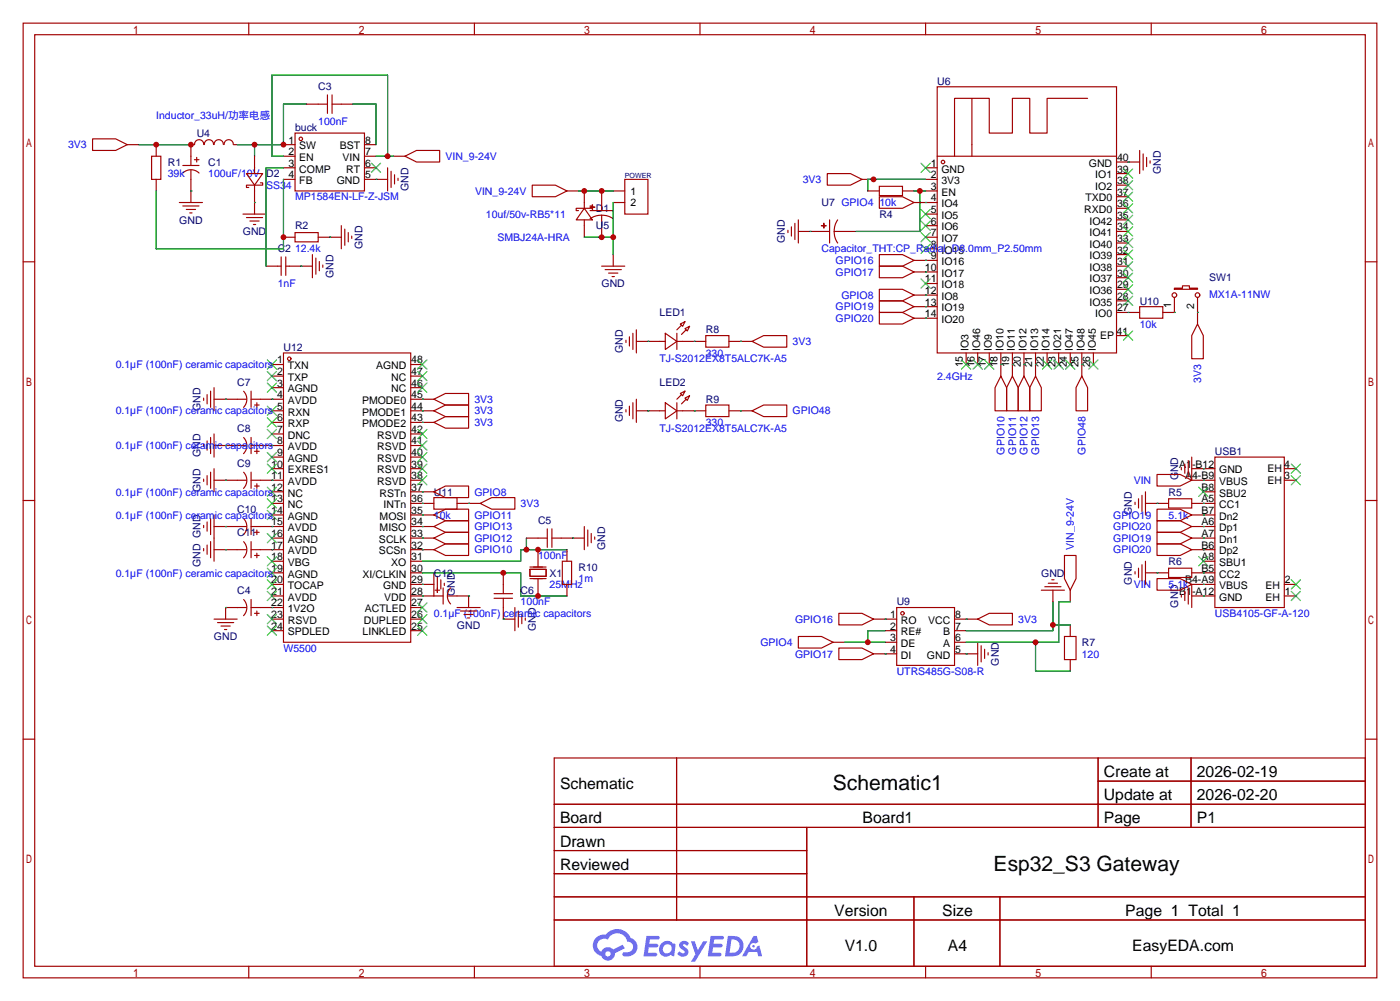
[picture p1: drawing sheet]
<svg xmlns="http://www.w3.org/2000/svg" width="307mm" height="220mm" viewBox="0 0 307 220" stroke-linecap="round" stroke-linejoin="round" font-family="sans-serif">
<g fill="none" stroke="#a10000" stroke-width=".25">
<path d="M5.1 5.1h297.2v209.5h-297.2zM7.6 7.6h292.1v204.5h-292.1zM54.6 5.1v2.5M104.1 5.1v2.5M153.7 5.1v2.5M203.2 5.1v2.5M252.7 5.1v2.5M5.1 57.5h2.5M299.7 57.5h2.6M5.1 109.9h2.5M299.7 109.9h2.6M5.1 162.2h2.5"/>
<path d="M121.7 166.4h178v45.7h-178zM121.7 176.5h178M148.5 166.4v35.5M241.1 166.4v15.2M241.1 171.4h58.6M261.5 166.4v15.2M299.7 162.2h2.6M121.7 181.6h178M121.7 186.7h55.4M121.7 196.8h178M121.7 191.8h55.4M177.1 181.6v30.5"/>
<path d="M200.6 196.8v15.3M219.5 196.8v15.3M54.6 212.1v2.5M104.1 212.1v2.5M121.7 201.9h178M153.7 212.1v2.5M203.2 212.1v2.5M252.7 212.1v2.5"/>
</g>
<g fill="#5487ff">
<path d="M149.4 206.8a1.3 1.3 0 0 1 1.8 .3l-.4 .6a.54 .54 0 0 0-.9-.3l.2 .3a1.28 1.28 0 0 1 .7 2 1.53 1.53 0 0 1-2.1-.3l.5-.6 .8 .4a.31 .31 0 0 0 .3-.2 .31 .31 0 0 0-.3-.4 1.12 1.12 0 0 1-.6-1.8z"/>
<path d="M151.7 206.6h.8l.7 2 1.2-2h.9l-2.7 4.5h-.9l1-1.6z"/>
<path d="M141.9 205.4h2.3a.46 .46 0 0 1 .5 .1 .46 .46 0 0 1 .1 .5l-.4 .2h-1.7l-.2 .9h1.7a.4 .4 0 0 1 .3 .5 .4 .4 0 0 1-.4 .3h-1.7l-.1 1.2h1.3a.46 .46 0 0 1 .5 .1 .46 .46 0 0 1 .1 .5l-.3 .2h-2.6z"/>
<path d="M156 205.4h2.3a.47 .47 0 0 1 .5 .1 .47 .47 0 0 1 .1 .5l-.4 .2h-1.7l-.1 .9h1.6a.4 .4 0 0 1 .3 .5 .4 .4 0 0 1-.4 .3h-1.7l-.1 1.2h1.3a.46 .46 0 0 1 .5 .1 .46 .46 0 0 1 .2 .5l-.4 .2h-2.6z"/>
<path d="M165.4 205.4h.7l.4 1.4-.6 .3a.75 .75 0 0 0-1.2 .3 .75 .75 0 0 0 .5 1.1 .75 .75 0 0 0 1-.7l.5-.3 .6 2.4h-.8l-.3-1h-1.8l-.6 1h-.9z"/>
<path d="M159.8 205.4l-.6 4.5h1.4a2.27 2.27 0 0 0 2.6-2.3 2.27 2.27 0 0 0-2.7-2.2zM160.6 206.2a1.5 1.5 0 0 1 1.8 1.5 1.5 1.5 0 0 1-2 1.4h-.2z"/>
<path d="M145.2 207.1a1.6 1.6 0 0 0-.3 2.2 1.6 1.6 0 0 0 2.3 .2l.8 .4 .3-2.5-.2-.2-.4-.1a1.58 1.58 0 0 0-2.5 0zM145.8 207.6a.98 .98 0 0 1 1.6 .4 .98 .98 0 0 1-1 1.3 .94 .94 0 0 1-.9-.7 .94 .94 0 0 1 .3-1z"/>
<path d="M130.9 205.8a2.37 2.37 0 0 0 1.1 4 1.54 1.54 0 0 0 1.8 1 1.54 1.54 0 0 0 1.2-1.6l2.2-1.1-.5-.7-2.1 1a1.57 1.57 0 0 0-2.6 .5 1.5 1.5 0 0 1-.7-2.1 1.5 1.5 0 0 1 2.2-.5 2.23 2.23 0 0 1 2.2-1.5 2.23 2.23 0 0 1 2 1.9 1.16 1.16 0 0 1 1.3 1.1 1.16 1.16 0 0 1-1.1 1.2h-.7a.47 .47 0 0 0-.6 .4 .47 .47 0 0 0 .5 .5 2.17 2.17 0 0 0 2.5-.9 2.17 2.17 0 0 0-.4-2.7l-.8-.4a3.2 3.2 0 0 0-5.4-.8l-1.1 .1zM132.9 209.4a.6 .6 0 0 1 1.2 0 .6 .6 0 0 1-1.2 0z"/>
<circle cx="165.4" cy="207.7" r=".28"/>
</g>
<g fill="none" stroke="#a10000" stroke-width=".25">
<path d="M205.7 19h39.4v58.5h-39.4zM20.3 30.5h5.1l2.5 1.3-2.5 1.2h-5.1zM27.9 31.8h2.6M33.3 34.3h2v5.1h-2zM34.3 31.8v2.5M34.3 39.4v2.5M40.1 36.3h3.6M40.2 38a2.54 2.54 0 0 1 3.5 0M41.9 37.3v7.1M42.7 31.8h-.8v4.5M42.7 35.1h1M42.7 31.7a1.01 1.01 0 0 1 1-1 1.01 1.01 0 0 1 1 1"/>
<path d="M43.2 34.5v1.1M44.9 31.7a1.01 1.01 0 0 1 1-1.1 1.01 1.01 0 0 1 1 1.1M47 31.7a1.01 1.01 0 0 1 1-1.1 1.01 1.01 0 0 1 1 1.1M49.2 31.7a1.01 1.01 0 0 1 1-1 1.01 1.01 0 0 1 1 1M51.3 31.8h.8M54.1 38.1h3.6l-1.8 2.5zM55.9 34.3v3.8M62.2 31.8h2.6M62.2 34.3h2.6M62.2 36.8h2.6M62.2 39.4h2.6M64.8 29.2h15.2v12.7h-15.2z"/>
<path d="M67.3 22.9h4.6M71.9 20.8v4.1M72.9 22.9h4.6M72.9 20.8v4.1M80 31.8h2.5M80 34.3h2.5M80 36.8h2.5M80 39.4h5.1M85.1 36.8v5.1M85.9 37.6v3.5M86.4 34.3h2.5M86.6 38.4v2"/>
<path d="M87.4 39.1v.5M88.9 34.3l2.5-1.3h5.1v2.6h-5.1zM137.2 39.4h5v7.6h-5zM181.6 38.1h5.1l2.5 1.3-2.5 1.2h-5.1zM189.2 39.4h2.6M203.2 36.8h2.5M203.2 39.4h2.5M205.7 34.3h39.4M213.4 21.6v12.7M238.8 21.6h-8.9v7.6h-3.8v-7.6h-3.9v7.6h-5v-7.6h-7.7v12.7M245.1 38.1h2.5M245.1 35.6h5.1"/>
<path d="M250.2 33v5.1M251 33.8v3.5M251.7 34.5v2.1M252.5 35.3v.5M39.4 44.4h5M40.1 45.2h3.6M40.9 46h2M41.7 46.7h.5M53.3 47h5.1M54.1 47.8h3.6M54.9 48.5h2M55.6 49.3h.5"/>
<path d="M55.9 40.6v6.4M57.1 40.1h.6v.5h-3.6v.5h.5M58.4 58.4h3.3M61.7 56.4v4.1M62.2 52.1h2.6M62.7 56.4v4.1M62.7 58.4h5.9M64.8 51.1h5v2h-5zM68.6 55.9v5.1M69.3 56.6v3.6M69.8 52.1h5.1M70.1 57.4v2"/>
<path d="M70.9 58.2v.5M74.9 49.5v5.1M75.7 50.3v3.5M76.5 51.1v2M77.2 51.8v.5M116.8 40.6h5.1l2.6 1.3-2.6 1.3h-5.1zM124.5 41.9h2.5M128.3 45.7l1.7 2.6h-3.5zM128.3 41.9v3.8M128.3 48.3v3.8M129.5 45.5h1.1zM129.5 45.2h.5v.5h-3.5v.5h.5"/>
<path d="M129.5 46.2h5.1M130 45l.1 1zM132.1 47.2l-1.1 .1-1.5 .7M132.1 47.2l1.6 .3 .9 .5M132.1 41.9v4.3M132.1 47.2v4.9M132.1 58.4h5.1M132.8 59.2h3.6M133.6 59.9h2M134.6 41.9h2.6M134.6 44.4h2.6M134.6 55.9v2.5"/>
<path d="M173 50.5v.6M173.7 49.8v2M174.5 49v3.6M175.3 50.8h6.8M175.3 48.3v5M180.3 49.5l1.1 .1zM180.8 49l.1 1zM182.1 48.3v5M183.1 50.8l.3 1.6 .5 .9M183.1 50.8h4.9M183.9 48.3l-.7 1.4-.1 1.1M190.5 41.9h2.5"/>
<path d="M193 40.9h5.1v2h-5.1zM193 58.4h5.1l2.6 1.3-2.6 1.3h-5.1zM193 55.9h5.1l2.6 1.2-2.6 1.3h-5.1zM193 43.2h5.1l2.6 1.2-2.6 1.3h-5.1zM198.1 41.9h2.6M200.7 44.4h5M200.7 57.1h5M200.7 59.7h5M203.2 52.1h2.5M203.2 41.9h2.5M203.2 47h2.5M203.2 49.5h2.5"/>
<path d="M203.2 54.6h2.5M245.1 58.4h2.5M245.1 55.9h2.5M245.1 53.3h2.5M245.1 50.8h2.5M245.1 48.3h2.5M245.1 45.7h2.5M245.1 43.2h2.5M245.1 40.6h2.5M62.2 77.5h28v63.5h-28zM134.4 60.7h.5M137.4 74.7v.5"/>
<path d="M138.2 73.9v2M138.9 73.2v3.5M139.7 74.9h6.3M139.7 72.4v5.1M146 73.2l2.6 1.7-2.6 1.8zM148.6 74.9h6.3M148.6 73.2v3.5M149.4 71.1l1-.5-.5 1zM149.6 71.4l-1 1M150.4 72.1l1-.5-.5 1zM150.6 72.4l-1 1M154.9 73.7h5.1v2.5h-5.1z"/>
<path d="M160 74.9h5.1M165.1 74.9l2.5-1.2h5.1v2.5h-5.1zM193 66h5.1l2.6 1.3-2.6 1.3h-5.1zM193 68.6h5.1l2.6 1.2-2.6 1.3h-5.1zM193 63.5h5.1l2.6 1.3-2.6 1.2h-5.1zM200.7 64.8h5M200.7 67.3h5M200.7 69.8h5M203.2 62.2h2.5M212.1 77.5v2.5M214.6 77.5v2.5M217.2 77.5v2.5"/>
<path d="M219.7 77.5v5M222.2 77.5v5M224.8 77.5v5M227.3 77.5v5M229.9 77.5v2.5M232.4 77.5v2.5M234.9 77.5v2.5M237.5 77.5v5M240 77.5v2.5M245.1 68.6h5.1M245.1 66h2.5M245.1 63.5h2.5"/>
<path d="M245.1 61h2.5M245.1 73.7h2.5M250.2 67.3h5.1v2.5h-5.1zM257.8 63.2h1.8v-.5h1.5v.5h1.8v.3h-5.1zM257.8 65.3v3.3h-2.5M262.9 71.1l1.3 2.6v5h-2.6v-5zM262.9 65.3v5.8M44.7 87.4v.5M44.7 97.5v.5M45.5 86.6v2M45.5 96.8v2M46.2 85.9v3.5"/>
<path d="M46.2 96v3.6M47 87.6h7.1M47 97.8h7.1M47 85.1v5.1M47 95.2v5.1M53.5 85.9a2.54 2.54 0 0 1 0 3.5M53.5 96a2.54 2.54 0 0 1 0 3.6M55.1 87.6h7.1M55.1 97.8h7.1M55.1 85.9v3.5M55.1 96v3.6M55.9 88.9h1"/>
<path d="M55.9 99.1h1M56.4 88.4v1M56.4 98.6v1M59.7 90.2h2.5M59.7 80h2.5M59.7 82.5h2.5M59.7 85.1h2.5M59.7 92.7h2.5M59.7 95.2h2.5M90.2 90.2h5M90.2 80h2.5M90.2 82.5h2.5"/>
<path d="M90.2 85.1h2.5M90.2 87.6h5M90.2 92.7h5M90.2 95.2h2.5M90.2 97.8h2.5M95.2 87.6l2.6-1.2h5.1v2.5h-5.1zM95.2 90.2l2.6-1.3h5.1v2.5h-5.1zM95.2 92.7l2.6-1.3h5.1v2.6h-5.1zM137.4 89.9v.5M138.2 89.2v2M138.9 88.4v3.5M139.7 87.6v5.1"/>
<path d="M139.7 90.2h6.3M146 88.4l2.6 1.8-2.6 1.7zM148.6 88.4v3.5M148.6 90.2h6.3M149.4 86.4l1-.5-.5 1zM149.6 86.6l-1 1M150.4 87.4l1-.5-.5 1zM150.6 87.6l-1 1M154.9 88.9h5.1v2.5h-5.1zM160 90.2h5.1M165.1 90.2l2.5-1.3h5.1v2.5h-5.1zM219.7 82.5l1.3 2.6v5.1h-2.6v-5.1z"/>
<path d="M222.2 82.5l1.3 2.6v5.1h-2.5v-5.1zM224.8 82.5l1.3 2.6v5.1h-2.6v-5.1zM227.3 82.5l1.3 2.6v5.1h-2.5v-5.1zM237.5 82.5l1.3 2.6v5.1h-2.6v-5.1zM44.7 105.2v.5M44.7 115.3v.5M45.5 104.4v2M45.5 114.6v2M45.5 119.6v2.1M46.2 103.6v3.6M46.2 113.8v3.5M46.2 118.9v3.5"/>
<path d="M47 105.4h7.1M47 115.6h7.1M47 102.9v5M47 113v10.2M53.5 103.7a2.54 2.54 0 0 1 0 3.5M53.5 113.8a2.54 2.54 0 0 1 0 3.6M53.5 118.9a2.54 2.54 0 0 1 0 3.5M55.1 105.4h7.1M55.1 115.6h7.1M55.1 103.6v3.6M55.1 113.8v3.5M55.1 118.9v3.5"/>
<path d="M55.9 106.7h1M55.9 116.8h1M56.4 106.2v1M56.4 116.3v1M59.7 113h2.5M59.7 107.9h2.5M59.7 102.9h2.5M59.7 110.5h2.5M59.7 118.1h2.5M59.7 100.3h2.5M90.2 113h5M90.2 107.9h5"/>
<path d="M90.2 102.9h2.5M90.2 105.4h2.5M90.2 110.5h5M90.2 115.6h5M90.2 118.1h5M90.2 100.3h2.5M95.2 109.2h5.1v2.6h-5.1zM95.2 113l2.6-1.2h5.1v2.5h-5.1zM95.2 118.1l2.6-1.3h5.1v2.6h-5.1zM95.2 107.9l2.6-1.2h5.1v2.5h-5.1zM95.2 115.6l2.6-1.3h5.1v2.5h-5.1zM100.3 110.5h5.1"/>
<path d="M105.4 110.5l2.5-1.3h5.1v2.6h-5.1zM115.6 118.1h4.5M120.1 116.1v4M121.2 118.1h7.1M121.2 116.1v4M128.3 115.6v5M129 116.3v3.6M129.8 117.1v2M130.6 117.9v.5M249.2 110.2v.5M249.9 109.5v2M250.7 108.7v3.6"/>
<path d="M251.5 110.5h5M251.5 107.9v5.1M254 104.1h5.1l2.5 1.3-2.5 1.3h-5.1zM254 114.3h5.1l2.5 1.3-2.5 1.2h-5.1zM254 119.4h5.1l2.5 1.2-2.5 1.3h-5.1zM254 116.8h5.1l2.5 1.3-2.5 1.3h-5.1zM254 111.8h5.1l2.5 1.2-2.5 1.3h-5.1zM256.5 109.5h5.1v2h-5.1zM259.3 102.6v.5M260.1 101.9v2M260.9 101.1v3.5M261.6 113h5.1"/>
<path d="M261.6 102.9h5.1M261.6 105.4h5.1M261.6 110.5h5.1M261.6 115.6h5.1M261.6 118.1h5.1M261.6 100.3v5.1M264.2 107.9h2.5M266.7 100.3h15.2v33h-15.2zM281.9 102.9h2.6M281.9 105.4h2.6M44.7 120.4v.5M47 120.6h7.1"/>
<path d="M47 135.9h5.1M47.8 136.7h3.5M48.5 137.4h2M49.3 138.2h.5M53.5 131.6a2.54 2.54 0 0 1 0 3.5M54.1 133.3h-4.6v2.6M55.1 120.6h7.1M55.1 133.3h7.1M55.1 131.6v3.5M55.9 134.6h1M55.9 121.9h1M56.4 121.4v1"/>
<path d="M56.4 134.1v1M59.7 125.7h2.5M59.7 130.8h2.5M59.7 128.3h2.5M59.7 123.2h2.5M59.7 135.9h2.5M59.7 138.4h2.5M90.2 125.7h2.5M90.2 120.6h5M90.2 130.8h7.1M90.2 128.3h5M90.2 123.2h2.5"/>
<path d="M90.2 135.9h2.5M90.2 138.4h2.5M90.2 133.3h2.5M95.2 120.6l2.6-1.2h5.1v2.5h-5.1zM95.2 125.7v5.1M95.5 129.5h1M96 126.5v3.5M96.8 127.3v2M97.3 129v3.6M97.5 128v.5M98.3 130.8h4.6v2.5M98.9 129a2.54 2.54 0 0 0 0 3.6"/>
<path d="M100.3 133.3h5.1M101.1 134.1h3.5M101.9 134.9h2M102.6 135.6h.5M108.5 130.3h4M108.5 131.3h4M110.5 131.3v4.6h2.5M110.5 125.7v4.6M113 133.3v5.1M113.8 134.1v3.6M114.6 134.9v2M115.3 135.6v.5"/>
<path d="M116.3 125h3.6v1.5h-3.6zM116.3 127h3.6M116.3 124.5h3.6M118.1 120.6v3.9M118.1 127v3.8M123.4 123.2h2.1v5.1h-2.1zM124.5 120.6v2.6M124.5 128.3v2.5M175.3 139.7h5l2.6 1.3-2.6 1.2h-5zM184.1 134.6h5.1l2.6 1.3-2.6 1.3h-5.1zM191.8 135.9h5M194.3 138.4h2.5"/>
<path d="M196.8 133.3h12.7v12.7h-12.7zM209.5 135.9h5.1M209.5 138.4h2.6M214.6 135.9l2.6-1.3h5v2.6h-5zM228.6 129.5h5.1M229.4 128.8h3.5M230.1 128h2.1M230.9 127.3h.5M231.1 129.5v2.6M233.7 139.7h2.5v5.1h-2.5zM233.7 121.9h2.5v5.1l-1.3 2.5-1.2-2.5zM234.9 129.5v2.6"/>
<path d="M234.9 137.2v2.5M249.2 125.5v.5M249.9 124.7v2M250.7 124v3.5M251.5 125.7h5M251.5 123.2v5.1M254 127h5.1l2.5 1.3-2.5 1.2h-5.1zM256.5 124.7h5.1v2h-5.1zM259.3 130.6v.5M260.1 129.8v2M260.9 129v3.6M261.6 125.7h5.1"/>
<path d="M261.6 120.6h5.1M261.6 130.8h5.1M261.6 128.3h5.1M261.6 128.3v5M264.2 123.2h2.5M281.9 130.8h2.6M281.9 128.3h2.6M182.9 141h2.5M184.1 142.2h5.1l2.6 1.3-2.6 1.3h-5.1zM191.8 143.5h5M194.3 141h2.5M209.5 141h2.6"/>
<path d="M209.5 143.5h5.1M214.6 141v5M215.4 141.7v3.6M216.2 142.5v2M216.9 143.3v.5M234.9 144.8v2.5"/>
<circle cx="66" cy="30.5" r=".38"/>
<circle cx="207" cy="35.6" r=".38"/>
<circle cx="63.5" cy="78.7" r=".38"/>
<circle cx="257.8" cy="64.8" r=".51"/>
<circle cx="262.9" cy="64.8" r=".51"/>
<circle cx="198.1" cy="134.6" r=".38"/>
</g>
<g fill="none" stroke="#3c3" stroke-width=".25">
<path d="M81.5 35.8l2.1 2M83.6 35.8l-2.1 2M202.2 35.8l2 2M204.2 35.8l-2 2M246.6 39.6l2.1 2.1M246.6 37.1l2.1 2M248.7 39.6l-2.1 2.1M248.7 37.1l-2.1 2M202.2 46l2 2M202.2 48.5l2 2M202.2 51.1l2 2M202.2 53.6l2 2"/>
<path d="M204.2 46l-2 2M204.2 48.5l-2 2M204.2 51.1l-2 2M204.2 53.6l-2 2M246.6 59.9l2.1 2.1M246.6 57.4l2.1 2M246.6 54.9l2.1 2M246.6 52.3l2.1 2.1M246.6 49.8l2.1 2M246.6 47.2l2.1 2.1M246.6 44.7l2.1 2M246.6 42.2l2.1 2"/>
<path d="M248.7 59.9l-2.1 2.1M248.7 57.4l-2.1 2M248.7 54.9l-2.1 2M248.7 52.3l-2.1 2.1M248.7 49.8l-2.1 2M248.7 47.2l-2.1 2.1M248.7 44.7l-2.1 2M248.7 42.2l-2.1 2M58.7 79l2 2M60.7 79l-2 2M91.7 79l2 2M93.7 79l-2 2"/>
<path d="M202.2 61.2l2 2M204.2 61.2l-2 2M211.1 79l2 2M213.1 79l-2 2M213.6 79l2 2M215.6 79l-2 2M216.2 79l2 2M218.2 79l-2 2M228.9 79l2 2M230.9 79l-2 2M231.4 79l2 2M233.4 79l-2 2"/>
<path d="M233.9 79l2.1 2M236 79l-2.1 2M239 79l2 2M241 79l-2 2M246.6 65l2.1 2.1M246.6 62.5l2.1 2M246.6 72.6l2.1 2.1M248.7 65l-2.1 2.1M248.7 62.5l-2.1 2M248.7 72.6l-2.1 2.1M58.7 81.5l2 2.1M58.7 84.1l2 2"/>
<path d="M58.7 89.2l2 2M58.7 91.7l2 2M58.7 94.2l2 2.1M58.7 99.3l2 2M60.7 81.5l-2 2.1M60.7 84.1l-2 2M60.7 89.2l-2 2M60.7 91.7l-2 2M60.7 94.2l-2 2.1M60.7 99.3l-2 2M91.7 99.3l2 2M91.7 96.8l2 2"/>
<path d="M91.7 94.2l2 2.1M91.7 84.1l2 2M91.7 81.5l2 2.1M93.7 84.1l-2 2M93.7 94.2l-2 2.1M93.7 96.8l-2 2M93.7 99.3l-2 2M93.7 81.5l-2 2.1M58.7 101.9l2 2M58.7 106.9l2 2.1M58.7 109.5l2 2M58.7 112l2 2"/>
<path d="M58.7 117.1l2 2M60.7 101.9l-2 2M60.7 106.9l-2 2.1M60.7 109.5l-2 2M60.7 112l-2 2M60.7 117.1l-2 2M91.7 104.4l2 2M91.7 101.9l2 2M93.7 101.9l-2 2M93.7 104.4l-2 2M263.1 106.9l2.1 2.1M265.2 106.9l-2.1 2.1"/>
<path d="M283.5 104.4l2 2M283.5 101.9l2 2M285.5 101.9l-2 2M285.5 104.4l-2 2M58.7 122.2l2 2M58.7 124.7l2 2M58.7 127.3l2 2M58.7 129.8l2 2M58.7 134.9l2 2M58.7 137.4l2 2M60.7 122.2l-2 2M60.7 124.7l-2 2"/>
<path d="M60.7 127.3l-2 2M60.7 129.8l-2 2M60.7 134.9l-2 2M60.7 137.4l-2 2M91.7 137.4l2 2M91.7 134.9l2 2M91.7 132.3l2 2.1M93.7 137.4l-2 2M93.7 134.9l-2 2M93.7 132.3l-2 2.1M263.1 122.2l2.1 2M265.2 122.2l-2.1 2"/>
<path d="M283.5 127.3l2 2M283.5 129.8l2 2M285.5 127.3l-2 2M285.5 129.8l-2 2"/>
</g>
<g fill="none" stroke="#008700" stroke-width=".25">
<path d="M30.5 31.8h11.4M55.9 31.8v2.5M62.2 34.3h-2.5v-17.8h25.4v17.8M62.2 39.4v15.2h-27.9v-12.7M62.2 36.8h-3.8v21.6M67.3 22.9h-5.1v8.9h-10.1M77.5 22.9h5v8.9M82.5 39.4h.1M82.5 34.3h3.9M203.2 39.4h-12.7v2.5M247.6 35.6h.1M41.9 41.9h.1"/>
<path d="M55.9 44.4h.1M66 58.4h.1M72.4 52.1h.1M127 41.9h7.6M128.3 52.1h6.3M134.6 44.4v11.5M177.8 50.8h.1M200.7 41.9h2.5M201.9 41.9v8.9h-13.9M203.2 59.7h.1M203.2 57.1h.1M203.2 44.4h.1"/>
<path d="M142.2 74.9h.1M152.4 74.9h.1M162.6 74.9h.1M203.2 67.3h.1M203.2 69.8h.1M203.2 64.8h.1M247.6 68.6h.1M257.8 68.6h.1M262.9 68.6h.1M49.5 87.6h.1M49.5 97.8h.1M59.7 87.6h.1"/>
<path d="M59.7 97.8h.1M92.7 87.6h.1M92.7 90.2h.1M92.7 92.7h.1M142.2 90.2h.1M152.4 90.2h.1M162.6 90.2h.1M219.7 80h.1M222.2 80h.1M224.8 80h.1M227.3 80h.1M237.5 80h.1"/>
<path d="M49.5 115.6h.1M49.5 105.4h.1M59.7 105.4h.1M59.7 115.6h.1M92.7 113h.1M92.7 118.1h.1M92.7 110.5h.1M92.7 107.9h.1M92.7 115.6h.1M102.9 110.5h.1M115.6 118.1v2.5M125.7 118.1h.1"/>
<path d="M254 110.5h.1M264.2 102.9h.1M264.2 105.4h.1M264.2 110.5h.1M264.2 115.6h.1M264.2 118.1h.1M264.2 113h.1M49.5 133.3h.1M49.5 120.6h.1M59.7 133.3h.1M59.7 120.6h.1M92.7 120.6h.1"/>
<path d="M92.7 128.3h.1M92.7 130.8h.1M92.7 125.7h21.6v5.1h10.2M102.9 130.8h.1M110.5 135.9h.1M124.5 120.6h-10.2v2.6h-21.6M194.3 135.9h.1M194.3 138.4h-3.8v2.6M212.1 135.9h.1M231.1 132.1v6.3h-19M231.1 137.2h3.8M234.9 132.1h-2.5v8.9h-20.3"/>
<path d="M254 125.7h.1M264.2 130.8h.1M264.2 128.3h.1M264.2 125.7h.1M264.2 120.6h.1M185.4 141h8.9M194.3 143.5h.1M212.1 143.5h.1M227.3 141v6.3h7.6"/>
</g>
<g fill="#c00">
<circle cx="132.1" cy="41.9" r=".63"/>
<circle cx="128.3" cy="41.9" r=".63"/>
<circle cx="134.6" cy="52.1" r=".63"/>
<circle cx="132.1" cy="52.1" r=".63"/>
<circle cx="85.1" cy="34.3" r=".63"/>
<circle cx="55.9" cy="31.7" r=".63"/>
<circle cx="62.2" cy="31.7" r=".63"/>
<circle cx="34.3" cy="31.7" r=".63"/>
<circle cx="41.9" cy="31.7" r=".63"/>
<circle cx="62.2" cy="52.1" r=".63"/>
<circle cx="191.8" cy="39.4" r=".63"/>
<circle cx="201.9" cy="41.9" r=".63"/>
<circle cx="190.5" cy="141" r=".63"/>
<circle cx="231.1" cy="137.2" r=".63"/>
<circle cx="227.3" cy="141" r=".63"/>
<circle cx="115.6" cy="120.6" r=".63"/>
<circle cx="118.1" cy="120.6" r=".63"/>
<circle cx="118.1" cy="130.8" r=".63"/>
<circle cx="110.5" cy="125.7" r=".63"/>
</g>
<g font-size="4.6">
<text x="182.9" y="173.5">Schematic1</text>
<text x="218.1" y="191.3">Esp32_S3 Gateway</text>
</g>
<g font-size="3.5">
<text x="122.9" y="173.1">Schematic</text>
<text x="242.3" y="170.6">Create at</text>
<text x="262.7" y="170.6">2026-02-19</text>
<text x="242.3" y="175.7">Update at</text>
<text x="262.7" y="175.7">2026-02-20</text>
<text x="122.9" y="180.7">Board</text>
<text x="122.9" y="185.8">Drawn</text>
<text x="189.3" y="180.7">Board1</text>
<text x="242.3" y="180.7">Page</text>
<text x="262.7" y="180.7">P1</text>
<text x="122.9" y="190.9">Reviewed</text>
<text x="183.1" y="201.1">Version</text>
<text x="206.8" y="201.1">Size</text>
<text x="247" y="201.1">Page 1 Total 1</text>
<text x="185.4" y="208.7">V1.0</text>
<text x="208.1" y="208.7">A4</text>
<text x="248.6" y="208.7">EasyEDA.com</text>
</g>
<g font-size="2.3" fill="#000080">
<text x="69.8" y="19.9">C3</text>
<text x="205.7" y="18.6">U6</text>
<text x="64.8" y="28.7">buck</text>
<text x="43.2" y="30">U4</text>
<text x="36.8" y="36.4">R1</text>
<text x="45.7" y="36.4">C1</text>
<text x="58.4" y="38.9">D2</text>
<text x="89.7" y="41.9" transform="rotate(-90 89.7 41.9)">GND</text>
<text x="254.8" y="38.1" transform="rotate(-90 254.8 38.1)">GND</text>
<text x="130.8" y="46.5">D1</text>
<text x="180.3" y="45.3">U7 GPIO4</text>
<text x="193" y="47.8">R4</text>
<text x="39.3" y="49.1">GND</text>
<text x="53.3" y="51.6">GND</text>
<text x="64.8" y="50.3">R2</text>
<text x="130.8" y="50.3">U5</text>
<text x="172.3" y="53.4" transform="rotate(-90 172.3 53.4)">GND</text>
<text x="61" y="55.4">C2</text>
<text x="79.5" y="54.6" transform="rotate(-90 79.5 54.6)">GND</text>
<text x="73.2" y="61" transform="rotate(-90 73.2 61)">GND</text>
<text x="132.1" y="63">GND</text>
<text x="265.4" y="61.8">SW1</text>
<text x="144.8" y="69.4">LED1</text>
<text x="250.2" y="66.8">U10</text>
<text x="62.2" y="77">U12</text>
<text x="136.7" y="77.5" transform="rotate(-90 136.7 77.5)">GND</text>
<text x="154.9" y="73.2">R8</text>
<text x="52.1" y="84.6">C7</text>
<text x="144.8" y="84.6">LED2</text>
<text x="154.9" y="88.4">R9</text>
<text x="44" y="90.2" transform="rotate(-90 44 90.2)">GND</text>
<text x="52.1" y="94.8">C8</text>
<text x="136.7" y="92.7" transform="rotate(-90 136.7 92.7)">GND</text>
<text x="44" y="100.4" transform="rotate(-90 44 100.4)">GND</text>
<text x="266.7" y="99.9">USB1</text>
<text x="44" y="108" transform="rotate(-90 44 108)">GND</text>
<text x="52.1" y="102.4">C9</text>
<text x="258.6" y="105.4" transform="rotate(-90 258.6 105.4)">GND</text>
<text x="52.1" y="112.6">C10</text>
<text x="95.2" y="108.8">U11</text>
<text x="248.5" y="113.1" transform="rotate(-90 248.5 113.1)">GND</text>
<text x="256.5" y="108.8">R5</text>
<text x="52.1" y="117.6">C11</text>
<text x="118.1" y="115.1">C5</text>
<text x="44" y="124.5" transform="rotate(-90 44 124.5)">GND GND</text>
<text x="127" y="125.3">R10</text>
<text x="132.9" y="120.7" transform="rotate(-90 132.9 120.7)">GND</text>
<text x="256.5" y="124">R6</text>
<text x="52.1" y="130.3">C4</text>
<text x="95.2" y="126.5">C12</text>
<text x="99.9" y="130.8" transform="rotate(-90 99.9 130.8)">GND</text>
<text x="114.3" y="130.3">C6</text>
<text x="120.6" y="126.5">X1</text>
<text x="228.6" y="126.5">GND</text>
<text x="248.5" y="128.3" transform="rotate(-90 248.5 128.3)">GND</text>
<text x="100.3" y="138">GND</text>
<text x="196.8" y="132.9">U9</text>
<text x="258.6" y="133.4" transform="rotate(-90 258.6 133.4)">GND</text>
<text x="47" y="140.5">GND</text>
<text x="117.6" y="138.5" transform="rotate(-90 117.6 138.5)">GND</text>
<text x="237.5" y="141.8">R7</text>
<text x="219.2" y="146.1" transform="rotate(-90 219.2 146.1)">GND</text>
</g>
<g font-size="2.3" fill="#00f">
<text x="34.3" y="26.2">Inductor_33uH/功率电感</text>
<text x="69.8" y="27.5">100nF</text>
<text x="14.9" y="32.6">3V3</text>
<text x="97.8" y="35.1">VIN_9-24V</text>
<text x="36.8" y="38.9">39k</text>
<text x="45.7" y="38.9">100uF/10V</text>
<text x="58.4" y="41.4">SS34</text>
<text x="176.2" y="40.2">3V3</text>
<text x="64.8" y="44">MP1584EN-LF-Z-JSM</text>
<text x="104.3" y="42.7">VIN_9-24V</text>
<text x="106.7" y="47.8">10uf/50v-RB5*11</text>
<text x="193" y="45.3">10k</text>
<text x="109.2" y="52.9">SMBJ24A-HRA</text>
<text x="64.8" y="55.4">12.4k</text>
<text x="180.3" y="55.4">Capacitor_THT:CP_Radial_D8.0mm_P2.50mm</text>
<text x="183.4" y="58">GPIO16</text>
<text x="61" y="63">1nF</text>
<text x="183.4" y="60.5">GPIO17</text>
<text x="184.7" y="65.6">GPIO8</text>
<text x="265.4" y="65.3">MX1A-11NW</text>
<text x="183.4" y="68.1">GPIO19</text>
<text x="183.4" y="70.7">GPIO20</text>
<text x="250.2" y="71.9">10k</text>
<text x="174" y="75.7">3V3</text>
<text x="25.4" y="80.8">0.1µF (100nF) ceramic capacitors</text>
<text x="144.8" y="79.5">TJ-S2012EX8T5ALC7K-A5</text>
<text x="154.9" y="78.3">330</text>
<text x="205.7" y="83.4">2.4GHz</text>
<text x="104.1" y="88.4">3V3</text>
<text x="263.7" y="84.1" transform="rotate(-90 263.7 84.1)">3V3</text>
<text x="25.4" y="91">0.1µF (100nF) ceramic capacitors</text>
<text x="104.1" y="91">3V3</text>
<text x="104.1" y="93.5">3V3</text>
<text x="144.8" y="94.8">TJ-S2012EX8T5ALC7K-A5</text>
<text x="154.9" y="93.5">330</text>
<text x="174" y="91">GPIO48</text>
<text x="25.4" y="98.6">0.1µF (100nF) ceramic capacitors</text>
<text x="220.5" y="99.8" transform="rotate(-90 220.5 99.8)">GPIO10</text>
<text x="223.1" y="99.8" transform="rotate(-90 223.1 99.8)">GPIO11</text>
<text x="225.6" y="99.8" transform="rotate(-90 225.6 99.8)">GPIO12</text>
<text x="228.1" y="99.8" transform="rotate(-90 228.1 99.8)">GPIO13</text>
<text x="238.3" y="99.8" transform="rotate(-90 238.3 99.8)">GPIO48</text>
<text x="248.9" y="106.2">VIN</text>
<text x="25.4" y="108.8">0.1µF (100nF) ceramic capacitors</text>
<text x="25.4" y="113.8">0.1µF (100nF) ceramic capacitors</text>
<text x="95.2" y="113.8">10k</text>
<text x="104.1" y="113.8">GPIO11</text>
<text x="104.1" y="108.8">GPIO8</text>
<text x="114.3" y="111.3">3V3</text>
<text x="244.4" y="113.8">GPIO19</text>
<text x="256.5" y="113.8">5.1k</text>
<text x="104.1" y="118.9">GPIO12</text>
<text x="104.1" y="116.4">GPIO13</text>
<text x="244.4" y="116.4">GPIO20</text>
<text x="244.4" y="118.9">GPIO19</text>
<text x="104.1" y="121.5">GPIO10</text>
<text x="118.1" y="122.7">100nF</text>
<text x="235.8" y="120.6" transform="rotate(-90 235.8 120.6)">VIN_9-24V</text>
<text x="244.4" y="121.5">GPIO20</text>
<text x="25.4" y="126.5">0.1µF (100nF) ceramic capacitors</text>
<text x="120.6" y="129.1">25MHz</text>
<text x="127" y="127.8">1m</text>
<text x="248.9" y="129.1">VIN</text>
<text x="256.5" y="129.1">5.1k</text>
<text x="95.2" y="135.4">0.1µF (100nF) ceramic capacitors</text>
<text x="114.3" y="132.9">100nF</text>
<text x="174.5" y="136.7">GPIO16</text>
<text x="223.5" y="136.7">3V3</text>
<text x="266.7" y="135.4">USB4105-GF-A-120</text>
<text x="62.2" y="143">W5500</text>
<text x="166.9" y="141.8">GPIO4</text>
<text x="174.5" y="144.3">GPIO17</text>
<text x="196.8" y="148.1">UTRS485G-S08-R</text>
<text x="237.5" y="144.3">120</text>
</g>
<g font-size="2.3">
<text x="63.4" y="31.5">1</text>
<text x="63.4" y="34.1">2</text>
<text x="65.7" y="32.8">SW</text>
<text x="65.7" y="35.3">EN</text>
<text x="74.6" y="32.8">BST</text>
<text x="75.2" y="35.3">VIN</text>
<text x="80.1" y="34.1">7</text>
<text x="80.1" y="31.5">8</text>
<text x="245.2" y="35.3">40</text>
<text x="63.4" y="36.6">3</text>
<text x="63.4" y="39.1">4</text>
<text x="65.7" y="37.9">COMP</text>
<text x="65.7" y="40.4">FB</text>
<text x="73.9" y="40.4">GND</text>
<text x="76" y="37.9">RT</text>
<text x="80.1" y="39.1">5</text>
<text x="80.1" y="36.6">6</text>
<text x="204.3" y="36.6">1</text>
<text x="204.3" y="39.1">2</text>
<text x="204.3" y="41.7">3</text>
<text x="206.7" y="37.9">GND</text>
<text x="206.7" y="40.4">3V3</text>
<text x="239" y="36.6">GND</text>
<text x="240.4" y="41.7">IO2</text>
<text x="240.4" y="39.1">IO1</text>
<text x="245.2" y="40.4">38</text>
<text x="245.2" y="37.9">39</text>
<text x="138.4" y="42.7">1</text>
<text x="138.4" y="45.2">2</text>
<text x="204.3" y="44.2">4</text>
<text x="204.3" y="46.8">5</text>
<text x="206.7" y="43">EN</text>
<text x="206.7" y="45.5">IO4</text>
<text x="238" y="46.8">RXD0</text>
<text x="238.3" y="44.2">TXD0</text>
<text x="245.2" y="45.5">36</text>
<text x="245.2" y="43">37</text>
<text x="204.3" y="49.3">6</text>
<text x="204.3" y="51.8">7</text>
<text x="206.7" y="48">IO5</text>
<text x="206.7" y="50.6">IO6</text>
<text x="206.7" y="53.1">IO7</text>
<text x="239.2" y="51.8">IO41</text>
<text x="239.2" y="49.3">IO42</text>
<text x="245.2" y="53.1">33</text>
<text x="245.2" y="50.6">34</text>
<text x="245.2" y="48">35</text>
<text x="203" y="59.5">10</text>
<text x="204.3" y="54.4">8</text>
<text x="204.3" y="56.9">9</text>
<text x="206.7" y="55.7">IO15</text>
<text x="206.7" y="58.2">IO16</text>
<text x="239.2" y="59.5">IO38</text>
<text x="239.2" y="56.9">IO39</text>
<text x="239.2" y="54.4">IO40</text>
<text x="245.2" y="58.2">31</text>
<text x="245.2" y="55.7">32</text>
<text x="203" y="62">11</text>
<text x="203" y="64.5">12</text>
<text x="206.7" y="60.7">IO17</text>
<text x="206.7" y="63.3">IO18</text>
<text x="206.7" y="65.8">IO8</text>
<text x="239.2" y="64.5">IO36</text>
<text x="239.2" y="62">IO37</text>
<text x="245.2" y="65.8">28</text>
<text x="245.2" y="63.3">29</text>
<text x="245.2" y="60.7">30</text>
<text x="203" y="67.1">13</text>
<text x="203" y="69.6">14</text>
<text x="206.7" y="68.4">IO19</text>
<text x="206.7" y="70.9">IO20</text>
<text x="239.2" y="67.1">IO35</text>
<text x="240.4" y="69.6">IO0</text>
<text x="245.2" y="68.4">27</text>
<text x="257.1" y="67.6" transform="rotate(-90 257.1 67.6)">1</text>
<text x="262.2" y="67.8" transform="rotate(-90 262.2 67.8)">2</text>
<text x="212.6" y="77" transform="rotate(-90 212.6 77)">IO3</text>
<text x="215.2" y="77" transform="rotate(-90 215.2 77)">IO46</text>
<text x="217.7" y="77" transform="rotate(-90 217.7 77)">IO9</text>
<text x="220.3" y="77" transform="rotate(-90 220.3 77)">IO10</text>
<text x="222.8" y="77" transform="rotate(-90 222.8 77)">IO11</text>
<text x="225.3" y="77" transform="rotate(-90 225.3 77)">IO12</text>
<text x="227.9" y="77" transform="rotate(-90 227.9 77)">IO13</text>
<text x="230.4" y="77" transform="rotate(-90 230.4 77)">IO14</text>
<text x="233" y="77" transform="rotate(-90 233 77)">IO21</text>
<text x="235.5" y="77" transform="rotate(-90 235.5 77)">IO47</text>
<text x="238" y="77" transform="rotate(-90 238 77)">IO48</text>
<text x="240.6" y="77" transform="rotate(-90 240.6 77)">IO45</text>
<text x="241.5" y="74.4">EP</text>
<text x="245.1" y="73.4">41</text>
<text x="60.8" y="79.8">1</text>
<text x="60.8" y="82.3">2</text>
<text x="63.2" y="81.1">TXN</text>
<text x="63.2" y="83.6">TXP</text>
<text x="82.6" y="81.1">AGND</text>
<text x="85.9" y="83.6">NC</text>
<text x="90.3" y="82.3">47</text>
<text x="90.3" y="79.8">48</text>
<text x="211.4" y="80.7" transform="rotate(-90 211.4 80.7)">15</text>
<text x="213.9" y="80.7" transform="rotate(-90 213.9 80.7)">16</text>
<text x="216.5" y="80.7" transform="rotate(-90 216.5 80.7)">17</text>
<text x="219" y="80.7" transform="rotate(-90 219 80.7)">18</text>
<text x="221.5" y="80.7" transform="rotate(-90 221.5 80.7)">19</text>
<text x="224.1" y="80.7" transform="rotate(-90 224.1 80.7)">20</text>
<text x="226.6" y="80.7" transform="rotate(-90 226.6 80.7)">21</text>
<text x="229.2" y="80.7" transform="rotate(-90 229.2 80.7)">22</text>
<text x="231.7" y="80.7" transform="rotate(-90 231.7 80.7)">23</text>
<text x="234.2" y="80.7" transform="rotate(-90 234.2 80.7)">24</text>
<text x="236.8" y="80.7" transform="rotate(-90 236.8 80.7)">25</text>
<text x="239.3" y="80.7" transform="rotate(-90 239.3 80.7)">26</text>
<text x="60.8" y="84.9">3</text>
<text x="60.8" y="87.4">4</text>
<text x="60.8" y="89.9">5</text>
<text x="63.2" y="86.1">AGND</text>
<text x="63.2" y="88.7">AVDD</text>
<text x="79.5" y="88.7">PMODE0</text>
<text x="85.9" y="86.1">NC</text>
<text x="90.3" y="89.9">44</text>
<text x="90.3" y="87.4">45</text>
<text x="90.3" y="84.9">46</text>
<text x="60.8" y="92.5">6</text>
<text x="60.8" y="95">7</text>
<text x="63.2" y="91.2">RXN</text>
<text x="63.2" y="93.8">RXP</text>
<text x="79.5" y="93.8">PMODE2</text>
<text x="79.5" y="91.2">PMODE1</text>
<text x="90.3" y="95">42</text>
<text x="90.3" y="92.5">43</text>
<text x="60.8" y="97.6">8</text>
<text x="60.8" y="100.1">9</text>
<text x="63.2" y="96.3">DNC</text>
<text x="63.2" y="98.8">AVDD</text>
<text x="63.2" y="101.4">AGND</text>
<text x="82.8" y="101.4">RSVD</text>
<text x="82.8" y="98.8">RSVD</text>
<text x="82.8" y="96.3">RSVD</text>
<text x="90.3" y="100.1">40</text>
<text x="90.3" y="97.6">41</text>
<text x="59.5" y="102.6">10</text>
<text x="59.5" y="105.2">11</text>
<text x="59.5" y="107.7">12</text>
<text x="63.2" y="103.9">EXRES1</text>
<text x="63.2" y="106.5">AVDD</text>
<text x="82.8" y="106.5">RSVD</text>
<text x="82.8" y="103.9">RSVD</text>
<text x="90.3" y="107.7">37</text>
<text x="90.3" y="105.2">38</text>
<text x="90.3" y="102.6">39</text>
<text x="258.9" y="102.6">A1-B12</text>
<text x="260.2" y="105.2">A4-B9</text>
<text x="263.7" y="107.7">B8</text>
<text x="267.6" y="103.9">GND</text>
<text x="267.6" y="106.5">VBUS</text>
<text x="278.2" y="106.2">EH</text>
<text x="278.2" y="103.7">EH</text>
<text x="281.9" y="105.2">3</text>
<text x="281.9" y="102.6">4</text>
<text x="59.5" y="110.3">13</text>
<text x="59.5" y="112.8">14</text>
<text x="63.2" y="109">NC</text>
<text x="63.2" y="111.5">NC</text>
<text x="83.3" y="109">RSTn</text>
<text x="84.2" y="111.5">INTn</text>
<text x="90.3" y="112.8">35</text>
<text x="90.3" y="110.3">36</text>
<text x="263.7" y="112.8">B7</text>
<text x="263.7" y="110.3">A5</text>
<text x="267.6" y="109">SBU2</text>
<text x="267.6" y="111.5">CC1</text>
<text x="59.5" y="115.3">15</text>
<text x="59.5" y="117.9">16</text>
<text x="63.2" y="114.1">AGND</text>
<text x="63.2" y="116.6">AVDD</text>
<text x="63.2" y="119.2">AGND</text>
<text x="83.2" y="119.2">SCLK</text>
<text x="83.3" y="116.6">MISO</text>
<text x="83.3" y="114.1">MOSI</text>
<text x="90.3" y="117.9">33</text>
<text x="90.3" y="115.3">34</text>
<text x="263.7" y="115.3">A6</text>
<text x="263.7" y="117.9">A7</text>
<text x="267.6" y="114.1">Dn2</text>
<text x="267.6" y="116.6">Dp1</text>
<text x="267.6" y="119.2">Dn1</text>
<text x="59.5" y="120.4">17</text>
<text x="59.5" y="123">18</text>
<text x="59.5" y="125.5">19</text>
<text x="63.2" y="121.7">AVDD</text>
<text x="63.2" y="124.2">VBG</text>
<text x="83.2" y="121.7">SCSn</text>
<text x="85.9" y="124.2">XO</text>
<text x="90.3" y="125.5">30</text>
<text x="90.3" y="123">31</text>
<text x="90.3" y="120.4">32</text>
<text x="263.7" y="125.5">B5</text>
<text x="263.7" y="120.4">B6</text>
<text x="263.7" y="123">A8</text>
<text x="267.6" y="121.7">Dp2</text>
<text x="267.6" y="124.2">SBU1</text>
<text x="59.5" y="128">20</text>
<text x="59.5" y="130.6">21</text>
<text x="63.2" y="126.8">AGND</text>
<text x="63.2" y="129.3">TOCAP</text>
<text x="63.2" y="131.9">AVDD</text>
<text x="79.6" y="126.8">XI/CLKIN</text>
<text x="84.1" y="129.3">GND</text>
<text x="84.4" y="131.9">VDD</text>
<text x="90.3" y="130.6">28</text>
<text x="90.3" y="128">29</text>
<text x="258.9" y="130.6">B1-A12</text>
<text x="260.2" y="128">B4-A9</text>
<text x="267.6" y="126.8">CC2</text>
<text x="267.6" y="131.9">GND</text>
<text x="267.6" y="129.3">VBUS</text>
<text x="277.8" y="129.3">EH</text>
<text x="277.8" y="131.9">EH</text>
<text x="282.1" y="128">2</text>
<text x="282.1" y="130.6">1</text>
<text x="59.5" y="133.1">22</text>
<text x="59.5" y="135.7">23</text>
<text x="63.2" y="134.4">1V2O</text>
<text x="63.2" y="136.9">RSVD</text>
<text x="79.9" y="136.9">DUPLED</text>
<text x="80.1" y="134.4">ACTLED</text>
<text x="90.3" y="135.7">26</text>
<text x="90.3" y="133.1">27</text>
<text x="195.4" y="135.7">1</text>
<text x="197.8" y="136.9">RO</text>
<text x="203.7" y="136.9">VCC</text>
<text x="209.7" y="135.7">8</text>
<text x="59.5" y="138.2">24</text>
<text x="63.2" y="139.5">SPDLED</text>
<text x="79.6" y="139.5">LINKLED</text>
<text x="90.3" y="138.2">25</text>
<text x="195.4" y="138.2">2</text>
<text x="195.4" y="140.7">3</text>
<text x="195.4" y="143.3">4</text>
<text x="197.8" y="139.5">RE#</text>
<text x="197.8" y="142">DE</text>
<text x="207.1" y="142">A</text>
<text x="207.1" y="139.5">B</text>
<text x="209.7" y="143.3">5</text>
<text x="209.7" y="140.7">6</text>
<text x="209.7" y="138.2">7</text>
<text x="197.8" y="144.6">DI</text>
<text x="203.5" y="144.6">GND</text>
</g>
<text font-size="1.6" fill="#000080" x="137.2" y="39.1">POWER</text>
</svg>
